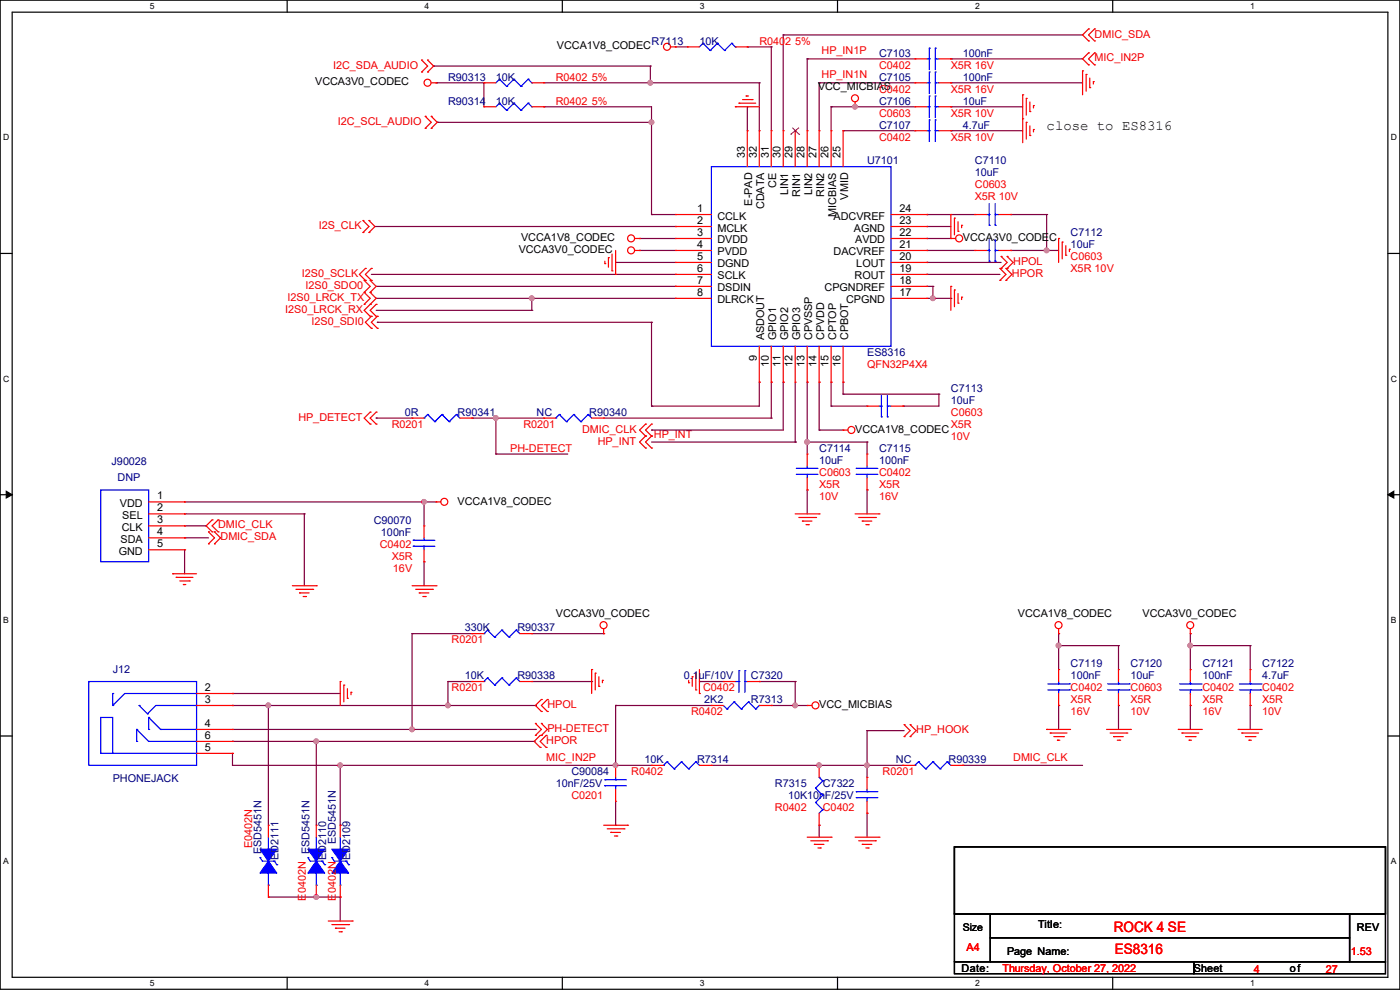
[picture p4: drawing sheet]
<svg xmlns="http://www.w3.org/2000/svg" width="297mm" height="210mm" viewBox="0 0 297 210" stroke-linecap="round" stroke-linejoin="round" font-family="sans-serif">
<path d="M0 0h297v209.8h-297zM2.6 2.6h291.8v204.7h-291.8z" fill="none" stroke="#000" stroke-width=".25"/>
<g fill="#fff">
<path d="M31.7 .3h1v2h-1z"/>
<path d="M31.7 207.6h1v2h-1z"/>
</g>
<path d="M60.9 0v2.6M60.9 207.3v2.5" fill="none" stroke="#000" stroke-width=".25"/>
<g fill="#fff">
<path d="M90.1 .3h1v2h-1z"/>
<path d="M90.1 207.6h1v2h-1z"/>
</g>
<path d="M119.3 0v2.6M119.3 207.3v2.5" fill="none" stroke="#000" stroke-width=".25"/>
<g fill="#fff">
<path d="M148.5 .3h.9v2h-.9z"/>
<path d="M148.5 207.6h.9v2h-.9z"/>
</g>
<path d="M177.7 0v2.6M177.7 207.3v2.5" fill="none" stroke="#000" stroke-width=".25"/>
<g fill="#fff">
<path d="M206.8 .3h1v2h-1z"/>
<path d="M206.8 207.6h1v2h-1z"/>
</g>
<path d="M236.1 0v2.6M236.1 207.3v2.5" fill="none" stroke="#000" stroke-width=".25"/>
<g fill="#fff">
<path d="M265.2 .3h1v2h-1z"/>
<path d="M265.2 207.6h1v2h-1z"/>
<path d="M.7 28.2h1.2v1.9h-1.2z"/>
<path d="M295.1 28.2h1.2v1.9h-1.2z"/>
<path d="M.7 79.3h1.2v2h-1.2z"/>
<path d="M295.1 79.3h1.2v2h-1.2z"/>
</g>
<path d="M0 53.8h2.6M294.4 53.8h2.6" fill="none" stroke="#000" stroke-width=".25"/>
<g fill="#fff">
<path d="M.7 130.5h1.2v2h-1.2z"/>
<path d="M295.1 130.5h1.1v2h-1.1z"/>
</g>
<path d="M0 104.9h2.6M294.4 104.9h2.6" fill="none" stroke="#000" stroke-width=".25"/>
<path d="M1.3 104.2l1.3 .7-1.3 .8zM294.4 104.9l1.3-.7v1.5z" fill="#000" stroke="#000" stroke-width=".21"/>
<g fill="#fff">
<path d="M.7 181.7h1.2v2h-1.2z"/>
<path d="M295.1 181.7h1.1v2h-1.1z"/>
</g>
<path d="M0 156.1h2.6M294.4 156.1h2.6M202.5 179.6h91.4v14.2h-91.4zM202.5 193.8h7.6v10.2h-7.6zM210.1 193.8h76.2v5.1h-76.2zM210.1 198.9h76.2v5.1h-76.2zM286.3 193.8h7.6v10.2h-7.6zM202.5 204h50.8v2.5h-50.8zM253.3 204h40.6v2.5h-40.6z" fill="none" stroke="#000" stroke-width=".25"/>
<g fill="none" stroke="#800040" stroke-width=".25">
<path d="M92 14h.1M92 14h46M92.5 17.6h.1M92.5 17.6h10.2M102.7 17.6h.1M102.7 17.6v5M115.4 17.6h45.7M138 17.6h.1M138 14h.1M138 14v3.6M143.3 9.9h.1M143.3 9.9h2.5"/>
<path d="M158.5 9.9h.1M158.5 9.9h5.1M161.1 17.6h.1M161.1 17.6v10.1M163.6 9.9h.1M163.6 9.9v17.8M166.2 7.4h.1M166.2 7.4v20.3M166.2 7.4h63.5M171.2 12.5h.1M171.2 12.5v15.2M171.2 12.5h22.9"/>
<path d="M173.8 17.6h.1M173.8 17.6v10.1M173.8 17.6h20.3M201.7 12.5h.1M201.7 17.6h.1M201.7 17.6h28M201.7 12.5h28M229.7 7.4h.1M92.8 26h.1M92.8 26h45.4M115.4 22.6h.1M115.4 22.6h22.8v22.9"/>
<path d="M138.2 26h.1M158.5 22.6h.1M158.5 22.6v5.1M176.3 22.6h.1M176.3 22.6v5.1M176.3 22.6h17.8M178.9 27.7h.1M178.9 27.7h15.2M181.4 22.6h.1M201.7 27.7h.1M201.7 22.6h.1M201.7 22.6h15.3"/>
<path d="M201.7 27.7h15.3M78.8 58.2h64.5M79.5 48h63.8M130.6 55.7h.1M130.6 55.7h12.7M135.7 50.6h.1M135.7 53.1h.1M135.7 53.1h7.6M135.7 50.6h7.6M138.2 45.5h.1M138.2 45.5h5.1M143.3 58.2h.1"/>
<path d="M143.3 48h.1M196.6 53.1h.1M196.6 50.6h.1M196.6 48h.1M196.6 55.7h.1M196.6 58.2h.1M196.6 45.5h.1M196.6 53.1h10.2M196.6 45.5h10.2M196.6 50.6h5.1M196.6 48h5.1M196.6 55.7h15.8"/>
<path d="M196.6 58.2h15.5M214.4 45.5h.1M214.4 53.1h.1M214.4 53.1h10.2M214.4 45.5h7.6M222 45.5h.1M222 53.1h.1M222 45.5v7.6M79.8 60.7h63.5M79.8 63.3h63.5M79.8 65.8h33M80.1 68.4h.1"/>
<path d="M80.1 68.4h58.1M112.8 63.3h.1M112.8 65.8h.1M112.8 63.3v2.5M138.2 68.4h.1M138.2 68.4v17.7M143.3 60.7h.1M196.6 60.7h.1M196.6 60.7h1.3M196.6 63.3h5.1M197.9 60.7h.1M197.9 63.3h.1"/>
<path d="M197.9 60.7v2.6M201.7 63.3h.1M79.8 88.7h.1M79.8 88.7h7.6M100.1 88.7h.1M100.1 88.7h15.3M105.2 96.3h.1M105.2 88.7h.1M105.2 96.3h15.2M105.2 88.7v7.6M128.1 88.7h35.5M138.2 86.1h.1"/>
<path d="M138.2 91.2h.1M138.2 93.8h30.5M161.1 81.1h.1M161.1 81.1v5h-22.9M163.6 88.7h.1M163.6 81.1h.1M163.6 81.1v7.6M166.2 81.1h.1M166.2 81.1v10.1h-28M168.7 93.8h.1M168.7 81.1v12.7M171.2 81.1h.1"/>
<path d="M171.2 93.8h.1M171.2 93.8h12.7M171.2 81.1v15.2M173.8 81.1h.1M173.8 91.2h.1M173.8 81.1v10.1M173.8 91.2h5.1M176.3 86.1h.1M176.3 81.1h.1M176.3 86.1h7.6M176.3 81.1v5M178.9 83.6h.1"/>
<path d="M178.9 81.1h.1M178.9 83.6h20.3M178.9 81.1v2.5M183.9 93.8h.1M183.9 93.8v2.5M191.6 86.1h.1M199.2 83.6h.1M199.2 83.6v2.5h-7.6M39.2 106.5h.1M39.2 116.6h.1M39.2 111.5h.1M39.2 114.1h.1"/>
<path d="M39.2 109h.1M39.2 106.5h53.3M39.2 116.6v5.1M39.2 111.5h4.5M39.2 114.1h5M39.2 109h25.4M64.6 109h.1M64.6 109v15.2M90 106.5h.1M90 119.2h.1M90 106.5v5M90 119.2v5"/>
<path d="M171.2 103.9h.1M171.2 103.9v5.1M183.9 103.9h.1M183.9 103.9v5.1M87.4 134.4h.1M87.4 134.4h12.7M87.4 134.4v20.3M112.8 134.4h15.3M128.1 134.4h.1M224.6 136.9h.1M224.6 134.4h.1M224.6 136.9h12.7"/>
<path d="M224.6 134.4v7.6M237.3 136.9h.1M237.3 136.9v5.1M252.5 136.9h.1M252.5 134.4h.1M252.5 134.4v7.6M252.5 136.9h12.7M265.2 136.9h.1M265.2 136.9v5.1M49.3 147.1h.1M49.3 157.3h.1M49.3 149.6h.1"/>
<path d="M49.3 159.8h.1M49.3 159.8v2.5h88.9M49.3 157.3h64M49.3 149.6h64.3M49.3 147.1h22.9M49.3 154.7h64.3M56.9 149.6h.1M56.9 149.6v25.4M67.1 157.3h.1M67.1 157.3v17.7M87.4 154.7h.1M95 149.6h.1"/>
<path d="M95 144.6h.1M95 144.6h5.1M95 144.6v5M112.8 144.6h12.7M113.3 157.3h.1M113.6 149.6h.1M113.6 154.7h.1M125.5 144.6h.1M130.6 149.6h.1M130.6 149.6h20.3M130.6 149.6v12.7M148.4 144.6h.1"/>
<path d="M148.4 144.6h5.1M161.1 144.6h.1M161.1 144.6h7.6M163.6 149.6h.1M163.6 149.6h7.6M168.7 149.6h.1M168.7 144.6h.1M168.7 144.6v5M183.9 155h.1M183.9 155v9.9M183.9 155h7.9M224.6 149.6h.1"/>
<path d="M224.6 149.6v5.1M237.3 149.6h.1M237.3 149.6v5.1M252.5 149.6h.1M252.5 149.6v5.1M265.2 149.6h.1M265.2 149.6v5.1M72.2 162.3h.1M72.2 175h.1M72.2 162.3v12.7M130.6 162.3h.1M130.6 175h.1"/>
<path d="M130.6 170v5M150.9 162.3h40.7M173.8 175h.1M173.8 162.3h.1M173.8 175v2.6M183.9 162.3h.1M183.9 172.5h.1M183.9 172.5v5.1M204.3 162.3h.1M204.3 162.3h25.4M56.9 190.3h.1M56.9 190.3h15.3"/>
<path d="M67.1 190.3h.1M72.2 190.3h.1M72.2 190.3v5.1"/>
</g>
<g fill="#f0f" stroke="#f0f" stroke-width=".25">
<circle cx="138.2" cy="25.9" r=".49"/>
<circle cx="252.5" cy="136.9" r=".49"/>
<circle cx="67.1" cy="157.2" r=".49"/>
<circle cx="95" cy="149.6" r=".49"/>
<circle cx="72.2" cy="162.3" r=".49"/>
<circle cx="67.1" cy="190.3" r=".49"/>
<circle cx="56.9" cy="149.6" r=".49"/>
<circle cx="168.7" cy="149.6" r=".49"/>
<circle cx="173.8" cy="162.3" r=".49"/>
<circle cx="130.6" cy="162.3" r=".49"/>
<circle cx="197.9" cy="63.3" r=".49"/>
<circle cx="87.4" cy="154.7" r=".49"/>
<circle cx="105.2" cy="88.7" r=".49"/>
<circle cx="171.2" cy="93.7" r=".49"/>
<circle cx="181.4" cy="22.6" r=".49"/>
<circle cx="222" cy="53.1" r=".49"/>
<circle cx="112.8" cy="63.3" r=".49"/>
<circle cx="89.9" cy="106.4" r=".49"/>
<circle cx="183.9" cy="162.3" r=".49"/>
<circle cx="137.9" cy="17.5" r=".49"/>
<circle cx="224.6" cy="136.9" r=".49"/>
</g>
<g fill="none" stroke="#f00" stroke-width=".25">
<path d="M91.5 17.6h1M92.5 17.6h.1M102.7 17.6h.1M102.7 17.6h2.5M112.8 17.6h2.6M115.4 17.6h.1M142.3 9.9h1M143.3 9.9h.1M145.8 9.9h.1M145.8 9.9h2.6M156 9.9h2.5M158.5 9.9h.1"/>
<path d="M194.1 17.6h.1M194.1 12.5h.1M194.1 17.6h2.5M194.1 12.5h2.5M199.2 17.6h2.5M199.2 12.5h2.5M201.7 17.6h.1M201.7 12.5h.1M229.7 15h.1M229.7 15v5.1M230.4 15.8h.1M230.4 15.8v3.5"/>
<path d="M231.2 18.6h.1M231.2 16.6v2M231.9 17.3h.1M231.9 17.3v.5M102.7 22.6h.1M102.7 22.6h2.5M112.8 22.6h2.6M115.4 22.6h.1M156 22.6h.1M156 22.6h5.1M156.8 21.9h.1M156.8 21.9h3.5"/>
<path d="M157.5 21.1h2.1M158.3 20.4h.1M158.3 20.4h.5M158.5 27.7h.1M158.5 27.7v7.6M159.6 21.1h.1M161.1 27.7h.1M161.1 27.7v7.6M163.6 27.7h.1M163.6 27.7v7.6M166.2 27.7h.1M166.2 27.7v7.6"/>
<path d="M168.7 27.7h.1M168.7 27.7v7.6M171.2 27.7h.1M171.2 27.7v7.6M173.8 27.7h.1M173.8 27.7v7.6M176.3 27.7h.1M176.3 27.7v7.6M178.9 27.7h.1M178.9 27.7v7.6M181.4 22.6h.1M181.4 21.6v1"/>
<path d="M194.1 22.6h.1M194.1 27.7h.1M194.1 22.6h2.5M194.1 27.7h2.5M199.2 22.6h2.5M199.2 27.7h2.5M201.7 22.6h.1M201.7 27.7h.1M217 20.1h.1M217 25.2h.1M217 20.1v10.2M217.7 20.9h.1"/>
<path d="M217.7 26h.1M217.7 20.9v3.5M217.7 26v3.5M218.5 23.7h.1M218.5 28.7h.1M218.5 21.6v2.1M218.5 26.7v2M219.2 22.4h.1M219.2 27.5h.1M219.2 22.4v.5M219.2 27.5v.5M128.3 55.9h.1"/>
<path d="M128.3 55.4v.5M129.1 54.7h.1M129.1 54.7v2M129.8 57.4h.1M129.8 53.9v3.5M130.6 58.2h.1M130.6 53.1v5.1M134.7 53.1h1M134.7 50.6h1M135.7 53.1h.1M135.7 50.6h.1M143.3 45.5h.1"/>
<path d="M143.3 48h.1M143.3 50.6h.1M143.3 53.1h.1M143.3 55.7h.1M143.3 58.2h.1M143.3 53.1h7.6M143.3 50.6h7.6M143.3 45.5h7.6M143.3 48h7.6M143.3 55.7h7.6M143.3 58.2h7.6M189 53.1h7.6"/>
<path d="M189 50.6h7.6M189 45.5h7.6M189 48h7.6M189 55.7h7.6M189 58.2h7.6M196.6 58.2h.1M196.6 55.7h.1M196.6 53.1h.1M196.6 50.6h.1M196.6 48h.1M196.6 45.5h.1M201.7 50.6h.1"/>
<path d="M201.7 45.5h.1M201.7 50.6h1M201.7 45.5v5.1M202.5 46.3h.1M202.5 46.3v3.5M203.2 49.1h.1M203.2 47v2.1M204 47.8h.1M204 47.8v.5M206.8 45.5h.1M206.8 53.1h.1M206.8 53.1h2.5"/>
<path d="M206.8 45.5h2.5M211.9 53.1h2.5M211.9 45.5h2.5M214.4 45.5h.1M214.4 53.1h.1M224.6 50.6h.1M224.6 50.6v5.1M225.3 51.4h.1M225.3 51.4v3.5M226.1 54.1h.1M226.1 52.1v2M226.9 52.9h.1"/>
<path d="M226.9 52.9v.5M143.3 60.7h.1M143.3 63.3h.1M143.3 60.7h7.6M143.3 63.3h7.6M161.1 73.4v7.7M163.6 73.4v7.7M166.2 73.4v7.7M168.7 73.4v7.7M171.2 73.4v7.7M173.8 73.4v7.7M176.3 73.4v7.7"/>
<path d="M178.9 73.4v7.7M189 60.7h7.6M189 63.3h7.6M196.6 63.3h.1M196.6 60.7h.1M201.7 60.7h.1M201.7 60.7v5.1M202.5 61.5h.1M202.5 61.5v3.6M203.2 64.3h.1M203.2 62.3v2M204 63h.1"/>
<path d="M204 63v.5M87.4 88.7h.1M87.4 88.7h2.6M97.6 88.7h2.5M100.1 88.7h.1M115.4 88.7h.1M115.4 88.7h2.5M125.5 88.7h2.6M128.1 88.7h.1M161.1 81.1h.1M163.6 81.1h.1M166.2 81.1h.1"/>
<path d="M168.7 81.1h.1M171.2 96.3h.1M171.2 81.1h.1M171.2 96.3v2.5M173.8 81.1h.1M176.3 81.1h.1M178.9 91.2h.1M178.9 81.1h.1M178.9 91.2h1M183.9 86.1h.1M183.9 96.3h.1M183.9 96.3v2.5"/>
<path d="M183.9 86.1h2.6M189 86.1h2.6M191.6 86.1h.1M31.5 109h7.7M31.5 106.5h7.7M31.5 111.5h7.7M31.5 114.1h7.7M31.5 116.6h7.7M39.2 106.5h.1M39.2 109h.1M39.2 111.5h.1M39.2 114.1h.1"/>
<path d="M39.2 116.6h.1M90 111.5h.1M90 119.2h.1M90 111.5v2.6M90 116.6v2.6M92.5 106.5h.1M92.5 106.5h1M168.7 109h5.1M169.5 109.8h3.5M170.2 110.5h.1M170.2 110.5h2.1M171 111.3h.5"/>
<path d="M171.2 103.9h.1M171.2 101.4v2.5M171.5 111.3h.1M173 109.8h.1M173.8 109h.1M181.4 109h5.1M182.2 109.8h3.5M182.9 110.5h.1M182.9 110.5h2.1M183.7 111.3h.5M183.9 103.9h.1M183.9 101.4v2.5"/>
<path d="M184.2 111.3h.1M185.7 109.8h.1M186.5 109h.1M36.6 121.7h.1M36.6 121.7h5.1M37.4 122.5h.1M37.4 122.5h3.5M38.1 123.2h2.1M38.9 124h.1M38.9 124h.5M40.2 123.2h.1M62 124.2h5.1"/>
<path d="M62.8 125h3.5M63.5 125.8h.1M63.5 125.8h2.1M64.3 126.5h.5M64.8 126.5h.1M66.3 125h.1M67.1 124.2h.1M87.4 124.2h5.1M88.2 125h3.5M88.9 125.8h.1M88.9 125.8h2.1M89.7 126.5h.5"/>
<path d="M90.2 126.5h.1M91.7 125h.1M92.5 124.2h.1M100.1 134.4h.1M100.1 134.4h2.6M110.3 134.4h2.5M112.8 134.4h.1M128.1 134.4h.1M128.1 133.4v1M224.6 134.4h.1M224.6 133.4v1M252.5 134.4h.1"/>
<path d="M252.5 133.4v1M41.7 154.7h7.6M41.7 149.6h7.6M41.7 159.8h7.6M41.7 157.3h7.6M41.7 147.1h7.6M49.3 154.7h.1M49.3 159.8h.1M49.3 149.6h.1M49.3 157.3h.1M49.3 147.1h.1M72.2 144.6h.1"/>
<path d="M72.2 144.6v5M72.9 145.3h.1M72.9 145.3v3.6M73.7 148.1h.1M73.7 146.1v2M74.5 146.9h.1M74.5 146.9v.5M100.1 144.6h.1M100.1 144.6h2.6M110.3 144.6h2.5M112.8 144.6h.1M125.5 142h.1"/>
<path d="M125.5 142v5.1M126.3 142.8h.1M126.3 142.8v3.5M127 145.6h.1M127 143.6v2M127.8 144.3h.1M127.8 144.3v.5M146.1 144.8h.1M146.1 144.3v.5M146.9 143.6h.1M146.9 143.6v2M147.6 146.3h.1"/>
<path d="M147.6 142.8v3.5M148.4 147.1h.1M148.4 142v5.1M150.9 149.6h.1M150.9 149.6h2.6M153.5 144.6h.1M153.5 144.6h2.5M158.5 144.6h2.6M161.1 144.6h.1M161.1 149.6h2.5M163.6 149.6h.1M171.2 149.6h.1"/>
<path d="M171.2 149.6h1.1M222 154.7h.1M222 154.7h5.1M222.8 155.5h.1M222.8 155.5h3.6M223.6 156.3h2M224.3 157h.1M224.3 157h.5M224.6 142h.1M224.6 149.6h.1M224.6 142v2.6M224.6 147.1v2.5"/>
<path d="M225.6 156.3h.1M234.7 154.7h5.1M235.5 155.5h3.6M236.3 156.3h.1M236.3 156.3h2M237 157h.5M237.3 142h.1M237.3 149.6h.1M237.3 142v2.6M237.3 147.1v2.5M237.5 157h.1M239.1 155.5h.1"/>
<path d="M239.8 154.7h.1M250 154.7h.1M250 154.7h5.1M250.7 155.5h.1M250.7 155.5h3.6M251.5 156.3h2M252.3 157h.1M252.3 157h.5M252.5 142h.1M252.5 149.6h.1M252.5 142v2.6M252.5 147.1v2.5"/>
<path d="M253.5 156.3h.1M262.7 154.7h.1M262.7 154.7h5.1M263.4 155.5h.1M263.4 155.5h3.6M264.2 156.3h2M265 157h.1M265 157h.5M265.2 142h.1M265.2 149.6h.1M265.2 142v2.6M265.2 147.1v2.5"/>
<path d="M266.2 156.3h.1M56.9 175h.1M56.9 175v2.6M67.1 175h.1M67.1 175v2.6M72.2 175h.1M72.2 175v2.6M128.1 175h5M128.8 175.8h3.6M129.6 176.6h.1M129.6 176.6h2M130.3 177.3h.6"/>
<path d="M130.6 162.3h.1M130.6 170h.1M130.6 162.3v2.6M130.6 167.4v2.6M130.9 177.3h.1M132.4 175.8h.1M133.1 175h.1M138.2 162.3h.1M138.2 162.3h2.6M148.4 162.3h2.5M150.9 162.3h.1M171.2 177.6h5.1"/>
<path d="M172 178.4h3.6M172.8 179.1h.1M172.8 179.1h2M173.5 179.9h.5M173.8 175h.1M173.8 162.3h.1M173.8 162.3v2.6M173.8 172.5v2.5M174 179.9h.1M175.6 178.4h.1M176.3 177.6h.1M181.4 177.6h5.1"/>
<path d="M182.2 178.4h3.5M182.9 179.1h.1M182.9 179.1h2.1M183.7 179.9h.5M183.9 164.9h.1M183.9 172.5h.1M183.9 164.9v2.5M183.9 170v2.5M184.2 179.9h.1M185.7 178.4h.1M186.5 177.6h.1M191.6 162.3h.1"/>
<path d="M191.6 162.3h2.5M201.7 162.3h2.6M204.3 162.3h.1M56.9 190.3h.1M56.9 187.7v2.6M67.1 190.3h.1M67.1 187.7v2.6M69.6 195.4h5.1M70.4 196.1h3.6M71.2 196.9h.1M71.2 196.9h2M71.9 197.7h.5"/>
<path d="M72.2 190.3h.1M72.2 187.7v2.6M72.4 197.7h.1M74 196.1h.1M74.7 195.4h.1"/>
<circle cx="90.7" cy="17.5" r=".74"/>
<circle cx="141.5" cy="9.9" r=".74"/>
<circle cx="181.4" cy="20.8" r=".74"/>
<circle cx="133.9" cy="53.1" r=".74"/>
<circle cx="133.9" cy="50.6" r=".74"/>
<circle cx="203.5" cy="50.6" r=".74"/>
<circle cx="180.6" cy="91.2" r=".74"/>
<circle cx="94.3" cy="106.4" r=".74"/>
<circle cx="128" cy="132.6" r=".74"/>
<circle cx="224.6" cy="132.6" r=".74"/>
<circle cx="252.5" cy="132.6" r=".74"/>
<circle cx="173" cy="149.6" r=".74"/>
</g>
<g fill="none" stroke="#d50000" stroke-width=".25">
<path d="M89.5 15.3h.1M89.5 12.7h.1M89.5 12.7l1.2 1.3-1.2 1.3M90.7 12.7h.1M90.7 15.3h.1M90.7 12.7l1.3 1.3-1.3 1.3M230.9 6.1h.1M230.9 8.7h.1M230.9 11.2h.1M230.9 13.8h.1M230.9 6.1l-1.2 1.3 1.2 1.3M230.9 11.2l-1.2 1.3 1.2 1.3"/>
<path d="M232.2 8.7h.1M232.2 6.1h.1M232.2 13.8h.1M232.2 11.2h.1M232.2 6.1l-1.3 1.3 1.3 1.3M232.2 11.2l-1.3 1.3 1.3 1.3M90.2 27.2h.1M90.2 24.7h.1M90.2 24.7l1.3 1.3-1.3 1.2M91.5 24.7h.1M91.5 27.2h.1M91.5 24.7l1.3 1.3-1.3 1.2"/>
<path d="M77 49.3h.1M77 46.8h.1M77 46.8l1.3 1.2-1.3 1.3M77.3 59.5h.1M77.3 59.5l1.2 1.2-1.2 1.3M77.5 59.5h.1M77.5 56.9h.1M77.5 56.9l-1.3 1.3 1.3 1.3M78.3 46.8h.1M78.3 49.3h.1M78.3 46.8l1.2 1.2-1.2 1.3M78.5 59.5h.1"/>
<path d="M78.5 59.5l1.3 1.2-1.3 1.3M78.8 59.5h.1M78.8 56.9h.1M78.8 56.9l-1.3 1.3 1.3 1.3M212.1 59.5h.1M212.1 56.9h.1M212.1 56.9l1.3 1.3-1.3 1.3M212.4 56.9h.1M212.4 54.4h.1M212.4 54.4l1.3 1.3-1.3 1.2M213.4 59.5h.1M213.4 56.9h.1"/>
<path d="M213.4 56.9l1.3 1.3-1.3 1.3M213.7 56.9h.1M213.7 54.4h.1M213.7 54.4l1.2 1.3-1.2 1.2M77.3 62h.1M77.3 64.6h.1M77.3 62l1.2 1.3-1.2 1.3M78.5 62h.1M78.5 64.6h.1M78.5 67.1h.1M78.5 62l1.3 1.3-2.5 2.5 1.2 1.3M78.8 69.6h.1"/>
<path d="M78.8 67.1h.1M78.8 67.1l-1.3 1.3 1.3 1.2M79.8 67.1h.1M79.8 64.6h.1M79.8 64.6l-1.3 1.2 1.3 1.3M80.1 69.6h.1M80.1 67.1h.1M80.1 67.1l-1.3 1.3 1.3 1.2M78.5 87.4h.1M78.5 90h.1M78.5 87.4l-1.2 1.3 1.2 1.3M79.8 87.4h.1"/>
<path d="M79.8 90h.1M79.8 87.4l-1.3 1.3 1.3 1.3M136.9 92.5h.1M136.9 95h.1M136.9 90h.1M136.9 92.5l-1.2 1.3 1.2 1.2M136.9 90l-1.2 1.2 1.2 1.3M138.2 92.5h.1M138.2 95h.1M138.2 90h.1M138.2 92.5l-1.3 1.3 1.3 1.2M138.2 90l-1.3 1.2 1.3 1.3"/>
<path d="M44.2 115.4h.1M44.2 112.8h.1M44.2 112.8l1.3 1.3-1.3 1.3M45 110.3h.1M45 112.8h.1M45 110.3l-1.3 1.2 1.3 1.3M45.5 115.4h.1M45.5 112.8h.1M45.5 112.8l1.3 1.3-1.3 1.3M46.3 112.8h.1M46.3 110.3h.1M46.3 110.3l-1.3 1.2 1.3 1.3"/>
<path d="M113.6 156h.1M113.6 153.5h.1M113.6 153.5l1.3 1.2-1.3 1.3M114.6 156h.1M114.6 158.5h.1M114.6 156l-1.3 1.3 1.3 1.2M114.9 148.4h.1M114.9 150.9h.1M114.9 156h.1M114.9 153.5h.1M114.9 148.4l-1.3 1.2 1.3 1.3M114.9 153.5l1.2 1.2-1.2 1.3"/>
<path d="M115.9 158.5h.1M115.9 156h.1M115.9 156l-1.3 1.3 1.3 1.2M116.1 150.9h.1M116.1 148.4h.1M116.1 148.4l-1.2 1.2 1.2 1.3M191.8 156.3h.1M191.8 153.7h.1M191.8 153.7l1.3 1.3-1.3 1.3M193.1 156.3h.1M193.1 153.7h.1M193.1 153.7l1.3 1.3-1.3 1.3"/>
</g>
<g fill="none" stroke="#00f" stroke-width=".25">
<path d="M106 16.8h.1M106 16.8l-.8 .8M106 16.8l1.5 1.5M107.5 18.3h.1M109 16.8h.1M109 16.8l-1.5 1.5M109 16.8l1.5 1.5M110.5 18.3h.1M112.1 16.8h.1M112.1 16.8l-1.6 1.5M112.1 16.8l.7 .8M112.8 17.6h.1"/>
<path d="M149.1 9.2h.1M149.1 9.2l-.7 .7M149.1 9.2l1.6 1.5M150.7 10.7h.1M152.2 9.2h.1M152.2 9.2l-1.5 1.5M152.2 9.2l1.5 1.5M153.7 10.7h.1M155.2 9.2h.1M155.2 9.2l-1.5 1.5M155.2 9.2l.8 .7M156 9.9h.1"/>
<path d="M196.6 17.6h.5M196.6 12.5h.5M197.1 17.6h.1M197.1 15.3h.1M197.1 12.5h.1M197.1 10.2h.1M197.1 10.2v4.6M197.1 15.3v4.6M198.4 15.3h.1M198.4 17.6h.1M198.4 10.2h.1M198.4 12.5h.1"/>
<path d="M198.4 10.2v4.6M198.4 15.3v4.6M198.4 17.6h.8M198.4 12.5h.8M106 21.9h.1M106 21.9l-.8 .7M106 21.9l1.5 1.5M107.5 23.4h.1M109 21.9h.1M109 21.9l-1.5 1.5M109 21.9l1.5 1.5M110.5 23.4h.1"/>
<path d="M112.1 21.9h.1M112.1 21.9l-1.6 1.5M112.1 21.9l.7 .7M112.8 22.6h.1M150.9 35.3h38.1v38.1h-38.1zM196.6 22.6h.5M196.6 27.7h.5M197.1 22.6h.1M197.1 20.4h.1M197.1 27.7h.1M197.1 25.4h.1M197.1 20.4v4.5"/>
<path d="M197.1 25.4v4.6M198.4 20.4h.1M198.4 22.6h.1M198.4 25.4h.1M198.4 27.7h.1M198.4 22.6h.8M198.4 20.4v4.5M198.4 25.4v4.6M198.4 27.7h.8M209.3 45.5h.5M209.3 53.1h.5M209.8 45.5h.1"/>
<path d="M209.8 47.8h.1M209.8 53.1h.1M209.8 55.4h.1M209.8 43.2v4.6M209.8 50.8v4.6M211.1 47.8h.1M211.1 45.5h.1M211.1 55.4h.1M211.1 53.1h.1M211.1 45.5h.8M211.1 43.2v4.6M211.1 50.8v4.6"/>
<path d="M211.1 53.1h.8M90 88.7h.1M90.7 87.9h.1M90.7 87.9l1.5 1.6M90.7 87.9l-.7 .8M92.2 89.5h.1M93.8 87.9h.1M93.8 87.9l1.5 1.6M93.8 87.9l-1.6 1.6M95.3 89.5h.1M96.8 87.9h.1M96.8 87.9l.8 .8"/>
<path d="M96.8 87.9l-1.5 1.6M117.9 88.7h.1M118.7 87.9h.1M118.7 87.9l1.5 1.6M118.7 87.9l-.8 .8M120.2 89.5h.1M121.7 87.9h.1M121.7 87.9l1.5 1.6M121.7 87.9l-1.5 1.6M123.2 89.5h.1M124.8 87.9h.1M124.8 87.9l.7 .8"/>
<path d="M124.8 87.9l-1.6 1.6M169 99.4h.1M169 99.4h4.5M171.2 99.4h.1M171.2 98.8v.6M181.7 99.4h.1M181.7 99.4h4.5M183.9 99.4h.1M183.9 98.8v.6M186.5 86.1h.5M187 86.1h.1M187 88.4h.1"/>
<path d="M187 83.9v4.5M188.3 88.4h.1M188.3 86.1h.1M188.3 86.1h.7M188.3 83.9v4.5M21.4 103.9h10.1v15.3h-10.1zM87.7 115.9h.1M87.7 114.6h.1M87.7 115.9h4.5M87.7 114.6h4.5M90 114.6h.1M90 115.9h.1"/>
<path d="M90 114.1v.5M90 115.9v.7M169 100.6h.1M169 100.6h4.5M171.2 100.6h.1M171.2 100.6v.8M181.7 100.6h.1M181.7 100.6h4.5M183.9 100.6h.1M183.9 100.6v.8M102.7 134.4h.1M103.4 133.6h.1"/>
<path d="M103.4 133.6l1.5 1.6M103.4 133.6l-.7 .8M104.9 135.2h.1M106.5 133.6h.1M106.5 133.6l1.5 1.6M106.5 133.6l-1.6 1.6M108 135.2h.1M109.5 133.6h.1M109.5 133.6l.8 .8M109.5 133.6l-1.5 1.6M18.8 144.6h22.9v17.7h-22.9zM21.4 152.2h2.5v7.6h-2.5z"/>
<path d="M23.9 149.6h.1M23.9 147.1h.1M23.9 159.8h17.8M23.9 147.1v2.5M29 154.7h.1M29 157.3h.1M29 154.7l2.5 2.6M29 154.7v2.6M29.5 149.6h.1M29.5 149.6l1.8 1.8M31.3 151.4h.1M31.5 157.3h.1"/>
<path d="M31.5 152.2h.1M31.5 154.7h.1M31.5 157.3h10.2M31.5 152.2l2.6 2.5M31.5 152.2v2.5M34.1 154.7h.1M34.1 154.7h7.6M41.7 159.8h.1M41.7 147.1h.1M41.7 149.6h.1M41.7 147.1h-15.2l-2.6 2.5M41.7 149.6h-8.6l-1.8 1.8"/>
<path d="M102.7 144.6h.1M103.4 143.8h.1M103.4 143.8l1.5 1.5M103.4 143.8l-.7 .8M104.9 145.3h.1M106.5 143.8h.1M106.5 143.8l1.5 1.5M106.5 143.8l-1.6 1.5M108 145.3h.1M109.5 143.8h.1M109.5 143.8l.8 .8M109.5 143.8l-1.5 1.5"/>
<path d="M153.5 149.6l.7 .8M154.2 150.4h.1M155.7 148.9h.1M155.7 148.9l-1.5 1.5M155.7 148.9l1.6 1.5M156 144.6h.8M156.8 142.3h.1M156.8 144.6h.1M156.8 142.3v4.6M157.3 150.4h.1M158 144.6h.1M158 142.3h.1"/>
<path d="M158 144.6h.5M158 142.3v4.6M158.8 148.9h.1M158.8 148.9l-1.5 1.5M158.8 148.9l1.5 1.5M160.3 150.4h.1M161.1 149.6h.1M161.1 149.6l-.8 .8M222.3 146.3h4.6M222.3 145.1h4.6M224.6 145.1h.1M224.6 146.3h.1"/>
<path d="M224.6 144.6v.5M224.6 146.3v.8M226.9 146.3h.1M226.9 145.1h.1M235 146.3h4.6M235 145.1h4.6M237.3 145.1h.1M237.3 146.3h.1M237.3 144.6v.5M237.3 146.3v.8M239.6 146.3h.1M239.6 145.1h.1"/>
<path d="M250.2 146.3h4.6M250.2 145.1h4.6M252.5 145.1h.1M252.5 146.3h.1M252.5 144.6v.5M252.5 146.3v.8M254.8 146.3h.1M254.8 145.1h.1M262.9 146.3h4.6M262.9 145.1h4.6M265.2 145.1h.1M265.2 146.3h.1"/>
<path d="M265.2 144.6v.5M265.2 146.3v.8M267.5 146.3h.1M267.5 145.1h.1M56.9 177.6v2.5M67.1 177.6v2.5M72.2 177.6v2.5M128.3 166.7h.1M128.3 165.4h.1M128.3 166.7h4.6M128.3 165.4h4.6M130.6 165.4h.1"/>
<path d="M130.6 166.7h.1M130.6 164.9v.5M130.6 166.7v.7M140.8 162.3h.1M141.5 161.6h.1M141.5 161.6l1.5 1.5M141.5 161.6l-.7 .7M143 163.1h.1M144.6 161.6h.1M144.6 161.6l1.5 1.5M144.6 161.6l-1.6 1.5M146.1 163.1h.1"/>
<path d="M147.6 161.6h.1M147.6 161.6l.8 .7M147.6 161.6l-1.5 1.5M173 170.2h.1M173 167.2h.1M173 170.2l1.5 1.5M173 167.2l1.5 1.5M173.8 164.9h.1M173.8 164.9l.7 .8M174.5 171.7h.1M174.5 168.7h.1M174.5 165.7h.1"/>
<path d="M174.5 171.7l-.7 .8M174.5 168.7l-1.5 1.5M174.5 165.7l-1.5 1.5M181.7 169.2h.1M181.7 167.9h.1M181.7 169.2h4.5M181.7 167.9h4.5M183.9 167.9h.1M183.9 169.2h.1M183.9 167.4v.5M183.9 169.2v.8M194.1 162.3h.1"/>
<path d="M194.9 161.6h.1M194.9 161.6l1.5 1.5M194.9 161.6l-.8 .7M196.4 163.1h.1M197.9 161.6h.1M197.9 161.6l1.5 1.5M197.9 161.6l-1.5 1.5M199.4 163.1h.1M201 161.6h.1M201 161.6l.7 .7M201 161.6l-1.6 1.5M55.2 181.9h.1"/>
<path d="M55.2 181.9l.5 .8h2.5M56.9 180.1h.1M56.9 187.7h.1M56.9 185.2v2.5M58.2 182.7h.1M58.2 182.7l.5 .7M58.7 183.4h.1M65.3 181.9h.1M65.3 181.9l.5 .8h2.6M67.1 180.1h.1M67.1 187.7h.1M67.1 185.2v2.5"/>
<path d="M68.4 182.7h.1M68.4 182.7l.5 .7M68.9 183.4h.1M70.4 181.9h.1M70.4 181.9l.5 .8h2.5M72.2 180.1h.1M72.2 187.7h.1M72.2 185.2v2.5M73.4 182.7h.1M73.4 182.7l.6 .7M74 183.4h.1"/>
</g>
<g fill="#00f" stroke="#00f" stroke-width=".25">
<path d="M70.4 180.1h3.6l-1.8 2.6z" fill-rule="evenodd"/>
<path d="M72.2 182.7l1.8 2.5h-3.6z" fill-rule="evenodd"/>
<path d="M55.2 180.1h3.5l-1.8 2.6z" fill-rule="evenodd"/>
<path d="M56.9 182.7l1.8 2.5h-3.5z" fill-rule="evenodd"/>
<path d="M65.3 180.1h3.6l-1.8 2.6z" fill-rule="evenodd"/>
<path d="M67.1 182.7l1.8 2.5h-3.6z" fill-rule="evenodd"/>
</g>
<path d="M167.7 28.5h.1M168.1 27.1l1.4 1.4M169.5 28.5h.1M169.5 27.1l-1.8 1.4" fill="none" stroke="#804000" stroke-width=".21"/>
<text font-size="3" x="222" y="27.6">close to ES8316</text>
<g font-size="3" fill="#f00">
<text x="236.3" y="197.6">ROCK 4 SE</text>
<text x="236.5" y="202.4">ES8316</text>
</g>
<g font-size="2.3">
<text x="118.2" y="10.5">VCCA1V8_CODEC</text>
<text x="66.8" y="18.1">VCCA3V0_CODEC</text>
<text x="173.5" y="19.1">VCC_MICBIAS</text>
<text x="158" y="33.6" transform="rotate(-90 158 33.6)">33</text>
<text x="160.5" y="33.6" transform="rotate(-90 160.5 33.6)">32</text>
<text x="163.1" y="33.6" transform="rotate(-90 163.1 33.6)">31</text>
<text x="165.6" y="33.6" transform="rotate(-90 165.6 33.6)">30</text>
<text x="168.1" y="33.6" transform="rotate(-90 168.1 33.6)">29</text>
<text x="170.7" y="33.6" transform="rotate(-90 170.7 33.6)">28</text>
<text x="173.2" y="33.6" transform="rotate(-90 173.2 33.6)">27</text>
<text x="175.8" y="33.6" transform="rotate(-90 175.8 33.6)">26</text>
<text x="178.3" y="33.6" transform="rotate(-90 178.3 33.6)">25</text>
<text x="164.7" y="39.8" transform="rotate(-90 164.7 39.8)">CE</text>
<text x="167.2" y="41.4" transform="rotate(-90 167.2 41.4)">LIN1</text>
<text x="169.8" y="41.8" transform="rotate(-90 169.8 41.8)">RIN1</text>
<text x="172.3" y="41.4" transform="rotate(-90 172.3 41.4)">LIN2</text>
<text x="174.8" y="41.8" transform="rotate(-90 174.8 41.8)">RIN2</text>
<text x="147.9" y="45">1</text>
<text x="147.9" y="47.5">2</text>
<text x="152.2" y="46.6">CCLK</text>
<text x="159.6" y="43.6" transform="rotate(-90 159.6 43.6)">E-PAD</text>
<text x="162.1" y="44.4" transform="rotate(-90 162.1 44.4)">CDATA</text>
<text x="176.8" y="46.6">ADCVREF</text>
<text x="177.4" y="46" transform="rotate(-90 177.4 46)">MICBIAS</text>
<text x="179.9" y="42.3" transform="rotate(-90 179.9 42.3)">VMID</text>
<text x="190.8" y="47.5">23</text>
<text x="190.8" y="45">24</text>
<text x="110" y="53.7">VCCA3V0_CODEC</text>
<text x="110.5" y="51.1">VCCA1V8_CODEC</text>
<text x="147.9" y="50">3</text>
<text x="147.9" y="52.6">4</text>
<text x="152.2" y="49.1">MCLK</text>
<text x="152.2" y="51.6">DVDD</text>
<text x="181.2" y="49.1">AGND</text>
<text x="181.4" y="51.6">AVDD</text>
<text x="190.8" y="52.6">21</text>
<text x="190.8" y="50">22</text>
<text x="204.3" y="51.1">VCCA3V0_CODEC</text>
<text x="147.9" y="55.1">5</text>
<text x="147.9" y="57.7">6</text>
<text x="152.2" y="54.2">PVDD</text>
<text x="152.2" y="56.7">DGND</text>
<text x="152.2" y="59.3">SCLK</text>
<text x="176.8" y="54.2">DACVREF</text>
<text x="181.3" y="59.3">ROUT</text>
<text x="181.7" y="56.7">LOUT</text>
<text x="190.8" y="57.7">19</text>
<text x="190.8" y="55.1">20</text>
<text x="147.9" y="60.2">7</text>
<text x="147.9" y="62.7">8</text>
<text x="152.2" y="61.8">DSDIN</text>
<text x="152.2" y="64.3">DLRCK</text>
<text x="174.9" y="61.8">CPGNDREF</text>
<text x="179.5" y="64.3">CPGND</text>
<text x="190.8" y="62.7">17</text>
<text x="190.8" y="60.2">18</text>
<text x="160.5" y="76.5" transform="rotate(-90 160.5 76.5)">9</text>
<text x="162.1" y="72.2" transform="rotate(-90 162.1 72.2)">ASDOUT</text>
<text x="163.1" y="77.8" transform="rotate(-90 163.1 77.8)">10</text>
<text x="164.7" y="72.2" transform="rotate(-90 164.7 72.2)">GPIO1</text>
<text x="165.6" y="77.8" transform="rotate(-90 165.6 77.8)">11</text>
<text x="167.2" y="72.2" transform="rotate(-90 167.2 72.2)">GPIO2</text>
<text x="168.1" y="77.8" transform="rotate(-90 168.1 77.8)">12</text>
<text x="169.8" y="72.2" transform="rotate(-90 169.8 72.2)">GPIO3</text>
<text x="170.7" y="77.8" transform="rotate(-90 170.7 77.8)">13</text>
<text x="172.3" y="72.2" transform="rotate(-90 172.3 72.2)">CPVSSP</text>
<text x="173.2" y="77.8" transform="rotate(-90 173.2 77.8)">14</text>
<text x="174.8" y="72.2" transform="rotate(-90 174.8 72.2)">CPVDD</text>
<text x="175.8" y="77.8" transform="rotate(-90 175.8 77.8)">15</text>
<text x="177.4" y="72.2" transform="rotate(-90 177.4 72.2)">CPTOP</text>
<text x="178.3" y="77.8" transform="rotate(-90 178.3 77.8)">16</text>
<text x="179.9" y="72.2" transform="rotate(-90 179.9 72.2)">CPBOT</text>
<text x="181.4" y="91.8">VCCA1V8_CODEC</text>
<text x="25.4" y="107.5">VDD</text>
<text x="33.3" y="105.9">1</text>
<text x="97.1" y="107">VCCA1V8_CODEC</text>
<text x="25.8" y="112.6">CLK</text>
<text x="26" y="110.1">SEL</text>
<text x="33.3" y="108.5">2</text>
<text x="33.3" y="111">3</text>
<text x="33.3" y="113.5">4</text>
<text x="25.2" y="117.7">GND</text>
<text x="25.6" y="115.1">SDA</text>
<text x="33.3" y="116.1">5</text>
<text x="117.9" y="130.9">VCCA3V0_CODEC</text>
<text x="216" y="130.9">VCCA1V8_CODEC</text>
<text x="242.4" y="130.9">VCCA3V0_CODEC</text>
<text x="43.5" y="149.1">3</text>
<text x="43.5" y="146.6">2</text>
<text x="43.5" y="154.2">4</text>
<text x="173.8" y="150.2">VCC_MICBIAS</text>
<text x="43.5" y="159.3">5</text>
<text x="43.5" y="156.7">6</text>
<text x="220.3" y="196.9">Title:</text>
<text x="287.8" y="197.4">REV</text>
<text x="213.7" y="202.5">Page Name:</text>
<text x="204" y="206.1">Date:</text>
<text x="253.3" y="206.1">Sheet</text>
<text x="273.6" y="206.1">of</text>
</g>
<g font-size="2.3" fill="#000080">
<text x="138.2" y="9.5">R7113</text>
<text x="148.4" y="9.5">10K</text>
<text x="95" y="17.1">R90313</text>
<text x="105.2" y="17.1">10K</text>
<text x="186.5" y="17.1">C7105</text>
<text x="186.5" y="12">C7103</text>
<text x="204.3" y="17.1">100nF</text>
<text x="204.3" y="12">100nF</text>
<text x="95" y="22.2">R90314</text>
<text x="105.2" y="22.2">10K</text>
<text x="186.5" y="22.2">C7106</text>
<text x="204.3" y="22.2">10uF</text>
<text x="186.5" y="27.3">C7107</text>
<text x="204.3" y="27.3">4.7uF</text>
<text x="183.9" y="34.9">U7101</text>
<text x="206.8" y="34.9">C7110</text>
<text x="206.8" y="37.4">10uF</text>
<text x="227.1" y="50.1">C7112</text>
<text x="227.1" y="52.7">10uF</text>
<text x="183.9" y="75.5">ES8316</text>
<text x="201.7" y="83.1">C7113</text>
<text x="85.9" y="88.2">0R</text>
<text x="97.1" y="88.2">R90341</text>
<text x="113.8" y="88.2">NC</text>
<text x="125" y="88.2">R90340</text>
<text x="201.7" y="85.7">10uF</text>
<text x="173.8" y="95.8">C7114</text>
<text x="186.5" y="95.8">C7115</text>
<text x="23.7" y="98.6">J90028</text>
<text x="24.9" y="101.9">DNP</text>
<text x="173.8" y="98.4">10uF</text>
<text x="186.5" y="98.4">100nF</text>
<text x="79.3" y="111.1">C90070</text>
<text x="80.8" y="113.6">100nF</text>
<text x="98.6" y="133.9">330K</text>
<text x="109.8" y="133.9">R90337</text>
<text x="23.9" y="142.8">J12</text>
<text x="227.1" y="141.6">C7119</text>
<text x="239.8" y="141.6">C7120</text>
<text x="255.1" y="141.6">C7121</text>
<text x="267.8" y="141.6">C7122</text>
<text x="98.6" y="144.1">10K</text>
<text x="109.8" y="144.1">R90338</text>
<text x="145.1" y="144.1">0.1uF/10V</text>
<text x="149.4" y="149.2">2K2</text>
<text x="159.3" y="149.2">R7313</text>
<text x="159.3" y="144.1">C7320</text>
<text x="227.1" y="144.1">100nF</text>
<text x="239.8" y="144.1">10uF</text>
<text x="255.1" y="144.1">100nF</text>
<text x="267.8" y="144.1">4.7uF</text>
<text x="136.7" y="161.9">10K</text>
<text x="147.9" y="161.9">R7314</text>
<text x="190" y="161.9">NC</text>
<text x="201.2" y="161.9">R90339</text>
<text x="23.9" y="165.9">PHONEJACK</text>
<text x="117.9" y="167">10nF/25V</text>
<text x="121.2" y="164.4">C90084</text>
<text x="164.4" y="167">R7315</text>
<text x="174.6" y="167">C7322</text>
<text x="167.2" y="169.5">10K10nF/25V</text>
<text x="71.2" y="179.1" transform="rotate(-90 71.2 179.1)">ESD5451N</text>
<text x="55.5" y="181.1" transform="rotate(-90 55.5 181.1)">ESD5451N</text>
<text x="59.1" y="182.4" transform="rotate(-90 59.1 182.4)">ED2111</text>
<text x="65.7" y="181.1" transform="rotate(-90 65.7 181.1)">ESD5451N</text>
<text x="69.2" y="182.4" transform="rotate(-90 69.2 182.4)">ED2110</text>
<text x="74.3" y="182.4" transform="rotate(-90 74.3 182.4)">ED2109</text>
</g>
<g font-size="2.3" fill="#f00">
<text x="161.1" y="9.5">R0402</text>
<text x="168.7" y="9.5">5%</text>
<text x="174.3" y="11.6">HP_IN1P</text>
<text x="117.9" y="17.1">R0402</text>
<text x="125.5" y="17.1">5%</text>
<text x="174.3" y="16.6">HP_IN1N</text>
<text x="186.5" y="14.6">C0402</text>
<text x="201.7" y="14.6">X5R 16V</text>
<text x="117.9" y="22.2">R0402</text>
<text x="125.5" y="22.2">5%</text>
<text x="186.5" y="19.6">C0402</text>
<text x="201.7" y="19.6">X5R 16V</text>
<text x="186.5" y="24.7">C0603</text>
<text x="186.5" y="29.8">C0402</text>
<text x="201.7" y="24.7">X5R 10V</text>
<text x="201.7" y="29.8">X5R 10V</text>
<text x="206.8" y="40">C0603</text>
<text x="206.8" y="42.5">X5R 10V</text>
<text x="227.1" y="55.2">C0603</text>
<text x="227.1" y="57.7">X5R 10V</text>
<text x="183.9" y="78.1">QFN32P4X4</text>
<text x="201.7" y="88.2">C0603</text>
<text x="83.1" y="90.8">R0201</text>
<text x="108.3" y="95.8">PH-DETECT</text>
<text x="111" y="90.8">R0201</text>
<text x="138.7" y="92.8">HP_INT</text>
<text x="201.7" y="90.8">X5R</text>
<text x="201.7" y="93.3">10V</text>
<text x="173.8" y="100.9">C0603</text>
<text x="186.5" y="100.9">C0402</text>
<text x="173.8" y="103.5">X5R</text>
<text x="173.8" y="106">10V</text>
<text x="186.5" y="103.5">X5R</text>
<text x="186.5" y="106">16V</text>
<text x="80.6" y="116.2">C0402</text>
<text x="83.1" y="118.7">X5R</text>
<text x="83.4" y="121.2">16V</text>
<text x="95.8" y="136.5">R0201</text>
<text x="95.8" y="146.6">R0201</text>
<text x="149.1" y="146.6">C0402</text>
<text x="227.1" y="146.6">C0402</text>
<text x="227.1" y="149.2">X5R</text>
<text x="239.8" y="146.6">C0603</text>
<text x="239.8" y="149.2">X5R</text>
<text x="255.1" y="146.6">C0402</text>
<text x="255.1" y="149.2">X5R</text>
<text x="267.8" y="146.6">C0402</text>
<text x="267.8" y="149.2">X5R</text>
<text x="146.6" y="151.7">R0402</text>
<text x="227.1" y="151.7">16V</text>
<text x="239.8" y="151.7">10V</text>
<text x="255.1" y="151.7">16V</text>
<text x="267.8" y="151.7">10V</text>
<text x="115.9" y="161.4">MIC_IN2P</text>
<text x="214.9" y="161.4">DMIC_CLK</text>
<text x="133.9" y="164.4">R0402</text>
<text x="187.3" y="164.4">R0201</text>
<text x="121.2" y="169.5">C0201</text>
<text x="164.4" y="172">R0402</text>
<text x="174.6" y="172">C0402</text>
<text x="53.5" y="179.9" transform="rotate(-90 53.5 179.9)">E0402N</text>
<text x="64.9" y="191" transform="rotate(-90 64.9 191)">E0402N</text>
<text x="71.2" y="191" transform="rotate(-90 71.2 191)">E0402N</text>
<text x="205" y="201.8">A4</text>
<text x="286.6" y="202.5">1.53</text>
<text x="212.7" y="206.1">Thursday, October 27, 2022</text>
<text x="266" y="206.3">4</text>
<text x="281.2" y="206.3">27</text>
</g>
<g font-size="2.3" fill="#d50000">
<text x="232.2" y="8">DMIC_SDA</text>
<text x="70.7" y="14.6">I2C_SDA_AUDIO</text>
<text x="232.2" y="13">MIC_IN2P</text>
<text x="71.7" y="26.5">I2C_SCL_AUDIO</text>
<text x="67.6" y="48.6">I2S_CLK</text>
<text x="64.1" y="58.8">I2S0_SCLK</text>
<text x="214.7" y="58.8">HPOR</text>
<text x="214.9" y="56.2">HPOL</text>
<text x="61" y="63.8">I2S0_LRCK_TX</text>
<text x="64.8" y="61.3">I2S0_SDO0</text>
<text x="60.5" y="66.4">I2S0_LRCK_RX</text>
<text x="66.1" y="68.9">I2S0_SDI0</text>
<text x="63.3" y="89.2">HP_DETECT</text>
<text x="123.5" y="91.8">DMIC_CLK</text>
<text x="126.8" y="94.3">HP_INT</text>
<text x="46.3" y="112.1">DMIC_CLK</text>
<text x="46.8" y="114.6">DMIC_SDA</text>
<text x="116.1" y="150.2">HPOL</text>
<text x="116.1" y="155.3">PH-DETECT</text>
<text x="194.4" y="155.5">HP_HOOK</text>
<text x="115.9" y="157.8">HPOR</text>
</g>
<text font-size="2.2" x="204.3" y="197.4">Size</text>
<g font-size="1.8">
<text x="31.8" y="1.9">5</text>
<text x="90.1" y="1.9">4</text>
<text x="148.5" y="1.9">3</text>
<text x="206.8" y="1.9">2</text>
<text x="265.2" y="1.9">1</text>
<text x=".7" y="29.8">D</text>
<text x="295.1" y="29.8">D</text>
<text x=".7" y="80.9">C</text>
<text x="295.1" y="80.9">C</text>
<text x=".7" y="132.1">B</text>
<text x="295.1" y="132.1">B</text>
<text x=".7" y="183.3">A</text>
<text x="295.1" y="183.3">A</text>
<text x="31.8" y="209.2">5</text>
<text x="90.1" y="209.2">4</text>
<text x="148.5" y="209.2">3</text>
<text x="206.8" y="209.2">2</text>
<text x="265.2" y="209.2">1</text>
</g>
</svg>
